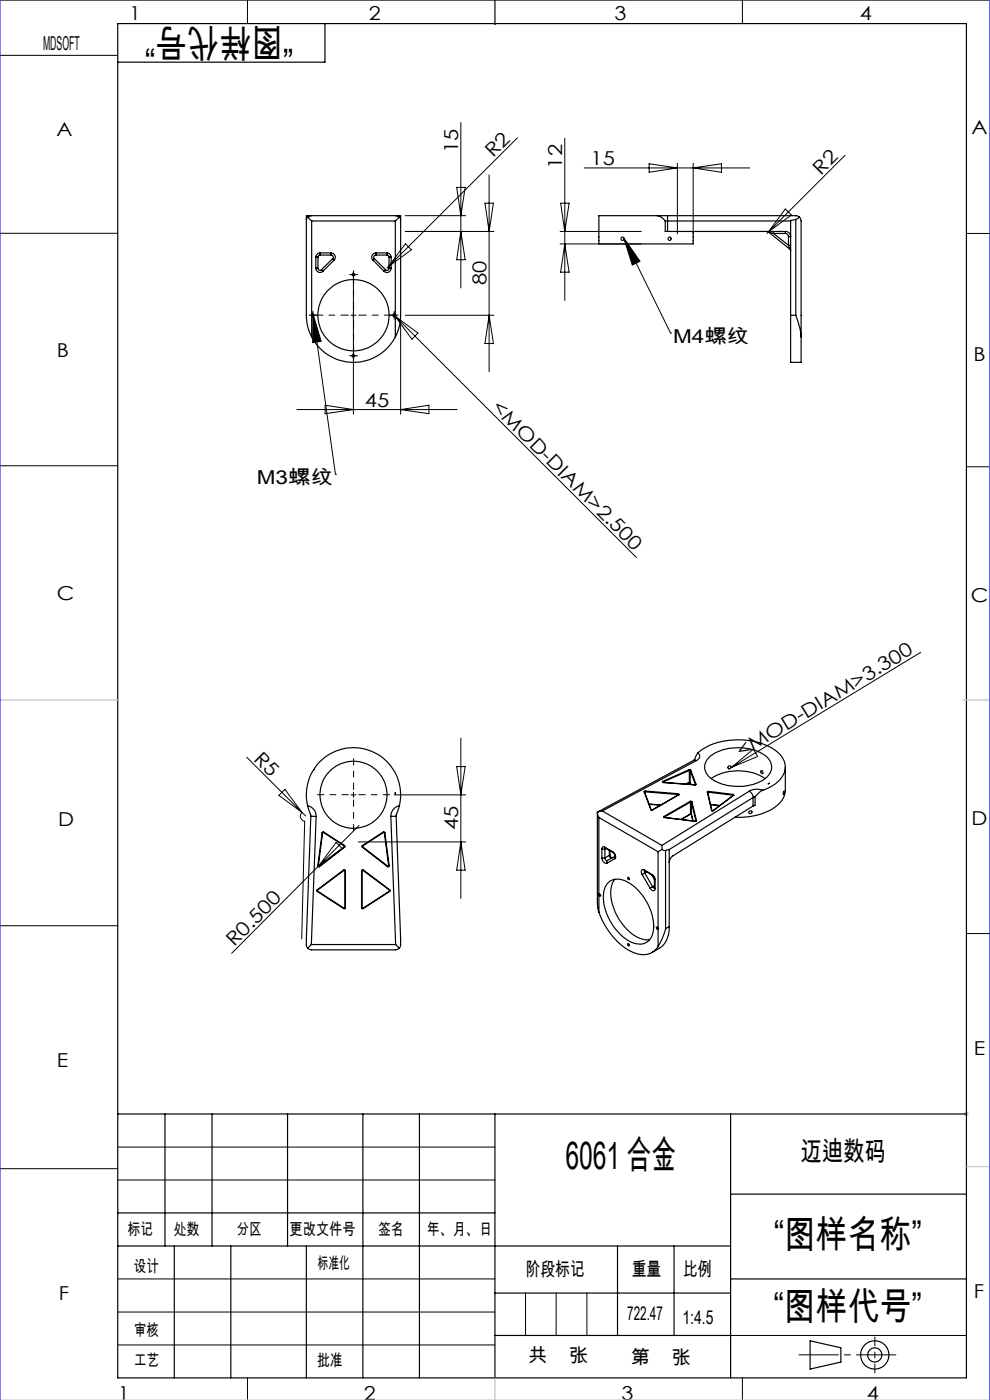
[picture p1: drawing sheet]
<svg xmlns="http://www.w3.org/2000/svg" width="210mm" height="297mm" viewBox="0 0 210 297" stroke-linecap="round" stroke-linejoin="round" font-family="sans-serif">
<g fill="none" stroke="#000" stroke-width=".21">
<path d="M0 0h210M0 11.7h25M52.5 0v5M157.5 0v5M96.9 39.8h1.8l-.9 6zM97.8 26v35.1M103.8 37.1v41.8M109.7 29.2l-27.3 27.4M119.8 29.3v34.4M123.9 35.6h35.1M137.7 34.7l6 .9-6 .9zM143.7 34.6v15"/>
<path d="M147 34.6v15M147 35.6l6-.9v1.8zM179.2 32.9l-16.5 16.6M0 49.5h25M74.4 58.3h1.1M75 57.7v30.2M82.4 56.6l-.3 .3M83.8 55.1l-1.4 1.5 .1 .1M86 49.1h18.8M86 45.8h12.8M86 51.7l1.3 1.3-4.9 3.6zM97.8 49.1l.9 6h-1.8z"/>
<path d="M102.9 43.1h1.8l-.9 6zM118.8 49.1h17.2M118.8 51.7h17.2M118.9 43.1h1.8l-.9 6zM119.8 51.7l.9 6h-1.8zM132.3 50.4l3.4 5-1.6 .8zM132.3 50.4l9.9 20.3M166.6 44.3l1.3 1.3-4.9 3.6zM205 49.5h5M65.8 66.9h1.1M66.4 66.3v1.1M66.4 66.6l1.7 5.8-1.8 .3z"/>
<path d="M66.4 66.6l4.8 34M74.4 66.9h1.1M74.4 75.5h1.1M83 66.9h1.1M83.4 66.7l.4 .4M83.6 66.3v1.1M83.8 67.1l51.2 51.2M83.8 67.1l4.9 3.6-1.3 1.3zM85 67.9v20M86 66.9h18.8M103.8 66.9l.9 6h-1.8zM142.2 70.7h.1"/>
<path d="M0 98.8h25M63 86.9h34M69 86l6 .9-6 .9zM85 86.9l6-.9v1.8zM205 99h5M71.2 100.6h.1M195.3 138.4l-40.1 24.4M97.8 156.6v34M52.4 160.7l11.6 11.6M59.2 168.7l1.2-1.2 3.6 4.8zM64 172.3l.8 .8M64.1 172.3a1.1 1.1 0 0 0-.4 1.1 1.1 1.1 0 0 0 .9 .8l-.6 25.1"/>
<path d="M71.3 178.7l1.3 1.3-4.9 3.6zM74.4 168.6h1.1M75 168.1v1.1M76 178.6h22.8M76.2 175.1l-8.5 8.5M83.6 168.6h15.2M96.9 162.6h1.8l-.9 6zM97.8 178.6l.9 6h-1.8zM155.2 162.8l-.7 .4M155.2 162.8l4.6-3.9 .9 1.6zM0 196.4h25M67.7 183.6l-18.6 18.6"/>
<path d="M205 198h5M0 247.9h25M25 243.3h80M25 250.3h80M25 278.3h80M25 271.3h80M111.5 274.3v9M118 274.3v9M124.5 274.3v9M25 285.3h80M52.5 292.3v4.7M155 283.3h50"/>
<path d="M157.5 292.3v4.7"/>
</g>
<g fill="none" stroke="#000" stroke-width=".25">
<path d="M25 5h180v287.3h-180zM68.9 5v8.2h-43.9M105 0v5.2M65.3 46.1l.8 .8M65.3 45.8h-.3v21.1l.2 2.1 .9 2.5M65.3 46.1l-.3 .5M65.3 45.8l.1 .1M65.3 45.8h.7M66 45.8l-.7 .3M66 45.8h17.9M66.1 46.9h17.8M66.1 46.9v24.6"/>
<path d="M67 56.9a.89 .89 0 0 0 .5 .8 .89 .89 0 0 0 1-.2M67 54.6h.5M67 56.9h.5M67 54.6v2.3M67.5 56.9a.43 .43 0 0 0 .2 .4 .43 .43 0 0 0 .5-.1M67.5 54.6v2.3M67.9 53.7a.97 .97 0 0 0-.9 .9M67.9 53.7v.4M67.9 54.1l-.3 .1-.1 .4M67.9 53.7h2.3M67.9 54.1h2.3M68.2 57.2l.3 .3"/>
<path d="M70.2 53.7a.9 .9 0 0 1 .8 .5 .9 .9 0 0 1-.1 1M70.2 53.7v.4M70.2 54.1a.45 .45 0 0 1 .5 .3 .45 .45 0 0 1-.1 .5M70.6 54.9l.3 .3M70.6 54.9l-2.4 2.3M70.9 55.2l-2.4 2.3M79.1 55.2l2.4 2.3M79.4 54.9l-.3 .3M79.4 54.9l2.4 2.3M79.7 53.7a.9 .9 0 0 0-.8 .5 .9 .9 0 0 0 .2 1M79.7 53.7v.4M79.7 54.1a.45 .45 0 0 0-.4 .3 .45 .45 0 0 0 .1 .5"/>
<path d="M79.7 53.7h2.4M79.7 54.1h2.4M81.8 57.2l-.3 .3M82.1 53.7a.97 .97 0 0 1 .9 .9M82.1 53.7v.4M82.1 54.1l.2 .1 .2 .4M82.5 56.9h.5M82.5 54.6h.5M82.5 56.9a.43 .43 0 0 1-.2 .4 .43 .43 0 0 1-.5-.1M82.5 54.6v2.3M83 56.9a.89 .89 0 0 1-.6 .8 .89 .89 0 0 1-.9-.2M83 54.6v2.3"/>
<path d="M83.9 46.9v24.6M83.9 45.8l.8 .3M83.9 45.8h.8M84.7 45.8h.3v21.1l-.2 2.1-.9 2.5M84.7 46.1l-.8 .8M84.7 46.1l.3 .5M84.7 45.8l-.2 .1M139.4 45.8l.8 .2 .9 .9M139.4 45.8h-12.4v5.9h20v-2.6M139.4 45.8h2.2M141.1 46.9h.5M141.1 46.9v2.2h.5"/>
<path d="M141.6 46.9h26.1M141.6 49.1h25M141.6 46.9v2.2M141.6 45.8v1.1M141.6 45.8h27.2l.8 .3M162.7 49.1l.2 .1M162.9 49.2l1.2 .3M162.9 49.2l4.6 3.6M164.1 49.1v.4M164.1 49.5h2.5M164.1 49.5l3.2 2.5M166.6 49.1a.96 .96 0 0 1 1 1.1h-.3"/>
<path d="M166.6 49.1v.4M166.6 49.5a.66 .66 0 0 1 .7 .7M167.3 52l.2 .8M167.3 52h.4M167.3 50.2v1.8M167.5 52.8l.2 .4M167.7 46.9v20M168.8 46.6l-1.1 .3M168.8 46.6v20.3M169.6 46.1l-.8 .5M169.6 46.1l.3 .8v24.6M66.1 71.5a10 10 0 0 0 17.8 0"/>
<path d="M167.7 66.9v10h2.2v-5.4M167.7 66.9h1.1M168.8 66.9l.9 2.8 .2 1.8M148.1 159.7l-.9 1.6M148.1 159.7a.94 .94 0 0 1 .3 .9 .94 .94 0 0 1-.7 .8M148.1 159.7a14.3 14.3 0 0 1 12.5-2.3 8.3 8.3 0 0 1 5.7 4 4.1 4.1 0 0 1-2.1 5.1l-2.4 1.1M65.3 171l.6 2.2M65.3 171a2.21 2.21 0 0 1 1.8 2.2M65.3 171a10 10 0 0 1 9.7-12.4 10 10 0 0 1 9.7 12.4M65.9 173.2h1.2M65.9 173.2l-.9 26.1v1.3l.3 .6M66.5 163.3h.1"/>
<path d="M67.1 173.2l-1.1 27.2M68.3 176.7h.1M68.3 176.7l-.9 7M68.4 176.7l-.9 7M68.6 176.6l-.2 .1M68.6 176.6l4.4 2.9M68.7 176.5l-.4 .2M68.7 176.5l-.1 .1M68.7 176.5l4.4 2.9M73 179.5v.2M73 179.7h.1M73 179.7l-5.3 4.1"/>
<path d="M73.1 179.4v.3M73.1 179.4l-.1 .1M73.1 179.7l-5.3 4.2M76.9 179.4v.3M76.9 179.4v.1M76.9 179.7l5.3 4.2M76.9 179.5v.2M76.9 179.7h.1M76.9 179.7l5.4 4.1M81.3 176.5l.3 .2M81.3 176.5l.1 .1M81.3 176.5l-4.4 2.9"/>
<path d="M81.4 176.6l.1 .1M81.4 176.6l-4.5 2.9M81.5 176.7h.1M81.5 176.7l.9 7M81.6 176.7l.9 7M82.9 173.2l1 27.2M83.9 168.1v.3zM84 173.2h-1.1M84 173.2l1 26.1v1.2l-.3 .7M84.7 171l-.7 2.2M84.7 171a2.21 2.21 0 0 0-1.8 2.2M126.7 172.3l.3 1.1"/>
<path d="M126.7 172.3h.1M126.7 172.3v19.4l.3 1.8M127 173.4v20.1M127 173.4l12.6 7.3M127.8 172l-1.1 .3M127.8 172l12.6 7.3M128.3 179.7a.37 .37 0 0 0-.5 0 .37 .37 0 0 0-.1 .4M128.3 179.7l.1 .2M128.3 179.7l1.7 1M128.3 179.9h.1M128.4 179.9l-.1 .2M128.4 179.9l1.7 1"/>
<path d="M128.5 180l-.2 .1M136.6 168h.1M136.6 168l1.4 3.8M136.7 168l1.4 3.8M136.9 167.8l-.3 .2M136.9 167.8v.2M136.9 168h-.2M136.9 167.8l7 .6M136.9 168l6.9 .6M136.9 168v.4M137.7 170.6l2.5 .2M137.7 170.6l2.4 .2"/>
<path d="M138 171.8h.4M138 171.8h.1M138.1 171.8h.3M138.4 171.8h.1M140.4 179.3v.9M140.6 165.8l-.1 .1 .2 .1M140.6 165.8l.1 .1M140.6 165.9l.1 .1M140.7 165.9h.1M140.7 166l6.7 .5M140.7 166h.1M140.8 173.2v.2h.1"/>
<path d="M140.8 173.2l.1 .2M140.9 173.4h.1M140.9 173.4l6.6 .8M143.8 168.6h.1M143.8 168.6v.1M143.9 168.4l.1 .1v.1M143.9 168.4l-.1 .2M143.9 168.6h.1M143.9 168.6l-5.5 3.2M144 168.6l-5.6 3.2M146.2 163.3l.3 .1M146.2 163.3v.1"/>
<path d="M146.2 163.3l-5.6 2.5M146.2 166h.2M146.2 163.4l.2 .1M146.2 166h.1M146.2 166l-.7 .3M146.2 163.4l-5.5 2.5M146.2 163.4v2.6M146.2 166l-.8 .3M146.4 170l.4 .1M146.4 170l.1 .1M146.4 166h.1M146.4 166l.1 .4"/>
<path d="M146.4 170l-5.6 3.2M146.4 163.5l1.1 3M146.4 163.5v2.5M146.4 166l.2 .4M146.5 172.7l.1 .1M146.5 170.1l.1 .1M146.5 172.7h.1l.4 1.5-.4-1.4M146.5 172.7l-2 1.1M146.5 170.1l-5.6 3.3M146.5 170.1v2.6M146.5 163.4l-.1 .1M146.5 163.4l1.1 3"/>
<path d="M146.6 170.2l1 4M146.6 170.2v2.6M146.8 170.1l-.2 .1M146.8 170.1l.9 4M147.2 161.3l.5 .1M147.2 161.3l-20.5 11M147.4 166.5h.1M147.5 174.2h.1M147.6 174.2h-.1M147.6 166.4l-.2 .1M147.6 166.4l-.1 .1M147.7 161.4l-19.9 10.6"/>
<path d="M147.7 174.1l-.2 .1M147.7 174.1l-.1 .1M150 168l.1 .1M150 168l.9 3.9M150.1 168.1l.9 3.9M150.1 168.1h.1M150.2 160.9a9.5 9.5 0 0 1 8.5-2.1 6.3 6.3 0 0 1 4.8 3 3.2 3.2 0 0 1-2 3.9 10.8 10.8 0 0 1-10.9-.8 2.68 2.68 0 0 1-.4-4zM150.3 167.9l-.3 .1M150.3 167.9v.2M150.3 168.1h-.2M150.3 167.9l5.2 .6M150.3 168.1l5.1 .6"/>
<path d="M150.3 168.1v.6M150.7 170.7l1.9 .2M150.7 170.6l2 .3M150.9 165.2a10.6 10.6 0 0 1 11.4 0M150.9 171.9l.4 .1M150.9 171.9l.1 .1M151 172h.2M151.2 172h.1M155.4 168.7h.1M155.4 168.7v.1M155.5 168.5l.1 .2M155.5 168.5l-.1 .2"/>
<path d="M155.5 168.7h.1M155.5 168.7l-4.3 3.3M155.6 168.7l-4.3 3.3M158.9 167.8a1.5 1.5 0 0 1 .8 1.4M158.9 167.8l-18.5 11.5M159.7 171l-17 10.6a1.68 1.68 0 0 0-.7 1.3M159.7 169.2l-17.7 11M159.7 169.2v1.8M160.2 169l-.5 .2M160.2 169v1.8l-.5 .2M161.4 163.5a.31 .31 0 0 1 .5 .2 .31 .31 0 0 1-.3 .4l-.3-.4zM161.8 167.6a3.4 3.4 0 0 0-2.9 .2"/>
<path d="M161.8 167.6l-.5 .3-1.1 1.1M162.9 166.3l.3-.1zM166.3 167.8v.6l-.1 .2zM166.6 162.7v4.9a5 5 0 0 1-2.9 4.1 14.9 14.9 0 0 1-7.8 1.7M67.3 188.8v.3M67.3 188.8h.1M67.3 189.1l5.6 3.7M67.3 188.8l.1 .3M67.4 189.1h-.1M67.4 189.1l5.6 3.6M67.4 183.7l.1 .1 .3 .1M67.4 183.7h.1"/>
<path d="M67.5 183.7l.2 .1M67.7 183.8l.1 .1M72.9 184.5h.2l.2 .2M72.9 184.5l.1 .1M72.9 184.5l-5.6 4.3M73 184.6l.2 .1M73 192.7l-.1 .1M73 184.6l-5.7 4.2M73.2 184.7h.1M73.2 192.6h.1M73.2 192.6l-.2 .1M73.2 184.7v7.9"/>
<path d="M73.3 192.6l-.1 .2h-.3M73.3 184.7v7.9M76.7 192.6l.1 .2h.2M76.7 184.7h.1M76.7 192.6h.1M76.7 184.7v7.9M76.8 192.6l.2 .1M76.8 184.7v7.9M77 184.6l-.2 .1M77 192.7v.1M77 184.6l5.6 4.2M77 184.5h-.1l-.2 .2"/>
<path d="M77 184.5v.1M77 184.5l5.7 4.3M82.3 183.8l-.1 .1M82.4 183.7h.1M82.4 183.7l-.1 .1M82.5 183.7v.1l-.3 .1M82.6 189.1h.1M82.6 189.1l-5.6 3.6M82.6 188.8v.3M82.7 188.8v.3M82.7 188.8h-.1M82.7 189.1l-5.7 3.7"/>
<path d="M127 193.5a14.7 14.7 0 0 0 7.4 8.6 3.9 3.9 0 0 0 5.2-1.3M127 189.7a.23 .23 0 0 1 .4 .1 .23 .23 0 0 1-.2 .3zM127.7 182a1.03 1.03 0 0 0 1.1 1.1M127.7 180.1h.6M127.7 182h.6M127.7 180.1v1.9M128.3 182a.49 .49 0 0 0 .5 .6M128.3 180.1v1.9M128.8 182.6l-.1 .1 .1 .4M128.9 187.3a3.6 3.6 0 0 1 4.7 .1 11.3 11.3 0 0 1 4.9 10.3 3 3 0 0 1-4.5 2.2 11.2 11.2 0 0 1-5.9-11l.3-.7zM129.3 181.5a.49 .49 0 0 0 .5 .5M129.3 181.5l-1 .5"/>
<path d="M129.3 180.4v1.1M129.4 181.3l.2 .6 .3 .1M129.4 181.3l-.1 .2M129.4 180.5v.8M130 180.7a1.05 1.05 0 0 1 .4 1.5M130 180.7l.1 .2M130.1 180.9l.3 .4 .1 .3M130.4 186.5a5.9 5.9 0 0 0-.4 5.5 10.7 10.7 0 0 0 6.3 7.2l1.5 .2M130.4 182.2l-1.6 .9M130.5 181.6l-.1 .6M130.5 181.6l-1.7 1M133.1 186.2a.23 .23 0 0 1 .3 .1 .23 .23 0 0 1-.1 .3z"/>
<path d="M136.2 185.5l1.7 2.9M136.7 184.5a.49 .49 0 0 0-.7 .2 .49 .49 0 0 0 .1 .6l.1 .2M136.7 184.5l.1 .2M136.7 184.5l1.6 1M136.7 184.7h.1M136.7 184.7l.1 .5M136.8 185.2l-.6 .3M136.8 184.7l1.6 1M136.8 185.2l1.6 2.9M137.2 185l-.4 .2M137.9 188.4a.53 .53 0 0 0 .5 .5 .53 .53 0 0 0 .6-.4M138.3 185.6l.5 1"/>
<path d="M138.3 185.5a1.29 1.29 0 0 1 .7 1.1M138.3 185.5l.1 .2M138.4 185.7l.4 .7M138.4 188.1l-.5 .3M138.4 188.1l.4 .3M138.8 188.3v.1M138.8 186.4l.2 .2M138.8 188.3l.2 .2M138.8 186.4v1.9M138.8 187.9l-.4 .2M139 186.6v1.9M139.3 196.7a.28 .28 0 0 1 .3 .2 .28 .28 0 0 1-.1 .3l-.2-.2z"/>
<path d="M139.6 180.7v20.1M140.4 180.2l-.8 .5M140.4 180.2l.8 .2M141.2 197l-.7 1.9-.9 1.9M141.2 180.4v16.6M142 180.2l-.8 .2M142 196.6a5 5 0 0 1-2.1 4.6l-1.6 .9M142 180.2v16.4M142 196.6l-.8 .4M65.3 201.2l.8 .3h17.8l.8-.3M66 200.4l-.7 .8M66 200.4h17.9"/>
<path d="M83.9 200.4l.8 .8M133.2 200.2a.24 .24 0 0 1 .3 .2 .24 .24 0 0 1-.2 .3zM25 236.3h180M35 236.3v28M45 236.3v28M61 236.3v28M77 236.3v56M89 236.3v56M105 236.3v56M155 236.3v56M25 257.3h80M155 253.3h50"/>
<path d="M25 264.3h130M37 264.3v28M49 264.3v28M65 264.3v28M105 274.3h50M131 264.3v19M143 264.3v19M155 271.3h50M105 283.3h50M171.8 284.4l6.6 1.5v3.1l-6.6 1.4z"/>
<circle cx="75" cy="58.2" r=".28"/>
<circle cx="132" cy="50.7" r=".34"/>
<circle cx="142" cy="50.7" r=".33"/>
<circle cx="66.4" cy="66.9" r=".27"/>
<circle cx="75" cy="75.5" r=".28"/>
<circle cx="75" cy="66.9" r="7.6"/>
<circle cx="83.6" cy="66.9" r=".27"/>
<circle cx="75" cy="168.6" r="7.1"/>
<circle cx="154.7" cy="162.7" r=".34"/>
<circle cx="159.2" cy="172.3" r=".33"/>
<circle cx="185.5" cy="287.4" r="3"/>
<circle cx="185.6" cy="287.4" r="1.5"/>
</g>
<path d="M204.5 236.3h1M204.6 236l.8 .7M205 235.8v1M205.4 236l-.8 .7M205 247.5h5M0 297h210" fill="none" stroke="#c0c0c0" stroke-width=".21"/>
<path d="M73.9 168.6h-6.6M75 167.5v-6.6M75 169.7v6.6M76.1 168.6h6.6" fill="none" stroke="#000" stroke-width=".21" stroke-dasharray="30.5 1.3 1.3 1.3" stroke-dashoffset="29.1"/>
<path d="M73.9 66.9h-7M75 65.7v-7M75 68v7M76.1 66.9h7" fill="none" stroke="#000" stroke-width=".21" stroke-dasharray="30.5 1.3 1.3 1.3" stroke-dashoffset="28.9"/>
<g fill="none" stroke="#000" stroke-width=".21" stroke-dasharray="30.5 1.3 1.3 1.3">
<path d="M74.4 58.2h-.2M75 57.7v-.3M75 58.8v.3M75.6 58.2h.2M65.8 66.9h-.2M66.4 66.3v-.3M66.4 67.4v.3M66.9 66.9h.3M74.4 75.5h-.2M75 74.9v-.3M75 76v.3M75.6 75.5h.2"/>
<path d="M83.1 66.9h-.3M83.6 66.3v-.3M83.6 67.4v.3M84.2 66.9h.2"/>
</g>
<path d="M169.5 287.4h20.5" fill="none" stroke="#000" stroke-width=".21" stroke-dasharray="30.5 1.3 1.3 1.3" stroke-dashoffset="22.1"/>
<path d="M185.6 283.6v7.6" fill="none" stroke="#000" stroke-width=".21" stroke-dasharray="30.5 1.3 1.3 1.3" stroke-dashoffset="28.6"/>
<path d="M0 148.5h25M204.3 148.5h5.7M105 292.3v4.7" fill="none" stroke="#c0c0c0" stroke-width=".25"/>
<path d="M0 0v297M210 0v297" fill="none" stroke="#00f" stroke-width=".21"/>
<path d="M66.4 66.6l1.7 5.8-1.8 .3zM132.3 50.4l3.4 5-1.6 .8z" fill="#000"/>
<g font-size="8.1">
<text x="62.2" y="6.1" transform="rotate(-180 62.2 6.1)">“图样代号”</text>
<text x="119.9" y="247.9">6061 合金</text>
<text x="164.2" y="264.7">“图样名称”</text>
<text x="164.1" y="279.9">“图样代号”</text>
</g>
<text font-size="5.8" x="169.9" y="246.3">迈迪数码</text>
<g font-size="4.1">
<text x="27.5" y="4.3">1</text>
<text x="78.3" y="4.3">2</text>
<text x="130.3" y="4.3">3</text>
<text x="182.4" y="4.3">4</text>
<text x="9.1" y="10.5">MDSOFT</text>
<text x="12" y="28.8">A</text>
<text x="206.1" y="28.4">A</text>
<text x="97.2" y="32.4" transform="rotate(-90 97.2 32.4)">15</text>
<text x="104.6" y="33.6" transform="rotate(-45 104.6 33.6)">R2</text>
<text x="119.3" y="35.8" transform="rotate(-90 119.3 35.8)">12</text>
<text x="125.3" y="35">15</text>
<text x="174.1" y="37.3" transform="rotate(-45 174.1 37.3)">R2</text>
<text x="103.2" y="60.6" transform="rotate(-90 103.2 60.6)">80</text>
<text x="12.1" y="75.8">B</text>
<text x="142.8" y="72.8">M4螺纹</text>
<text x="206.5" y="76.5">B</text>
<text x="77.4" y="86.3">45</text>
<text x="104.2" y="86.6" transform="rotate(45 104.2 86.6)">&lt;MOD-DIAM&gt;2.500</text>
<text x="54.5" y="102.8">M3螺纹</text>
<text x="12" y="127.4">C</text>
<text x="205.9" y="127.7">C</text>
<text x="53.6" y="161.2" transform="rotate(45 53.6 161.2)">R5</text>
<text x="157.3" y="160.9" transform="rotate(-31 157.3 160.9)">&lt;MOD-DIAM&gt;3.300</text>
<text x="12.3" y="175.3">D</text>
<text x="97.2" y="176.2" transform="rotate(-90 97.2 176.2)">45</text>
<text x="206.1" y="175.1">D</text>
<text x="49.7" y="200.9" transform="rotate(-45 49.7 200.9)">R0.500</text>
<text x="12" y="226.5">E</text>
<text x="206.6" y="223.9">E</text>
<text x="12.5" y="275.7">F</text>
<text x="111.5" y="270.7">阶段标记</text>
<text x="134" y="270.7">重量</text>
<text x="144.9" y="270.7">比例</text>
<text x="206.6" y="275.3">F</text>
<text x="133" y="279.9">722.47</text>
<text x="144.8" y="280.8">1:4.5</text>
<text x="112.1" y="288.9">共</text>
<text x="120.7" y="288.9">张</text>
<text x="133.8" y="289.3">第</text>
<text x="142.5" y="289.3">张</text>
<text x="25.1" y="297">1</text>
<text x="77.2" y="297">2</text>
<text x="131.9" y="297">3</text>
<text x="183.8" y="297">4</text>
</g>
<g font-size="3.5">
<text x="27.1" y="262">标记</text>
<text x="36.9" y="262">处数</text>
<text x="50.2" y="262">分区</text>
<text x="61.4" y="262">更改文件号</text>
<text x="80.3" y="262">签名</text>
<text x="90.5" y="262">年、月、日</text>
<text x="28.4" y="269.8">设计</text>
<text x="67.4" y="269.2">标准化</text>
<text x="28.5" y="283.4">审核</text>
<text x="28.5" y="289.7">工艺</text>
<text x="67.3" y="289.7">批准</text>
</g>
</svg>
